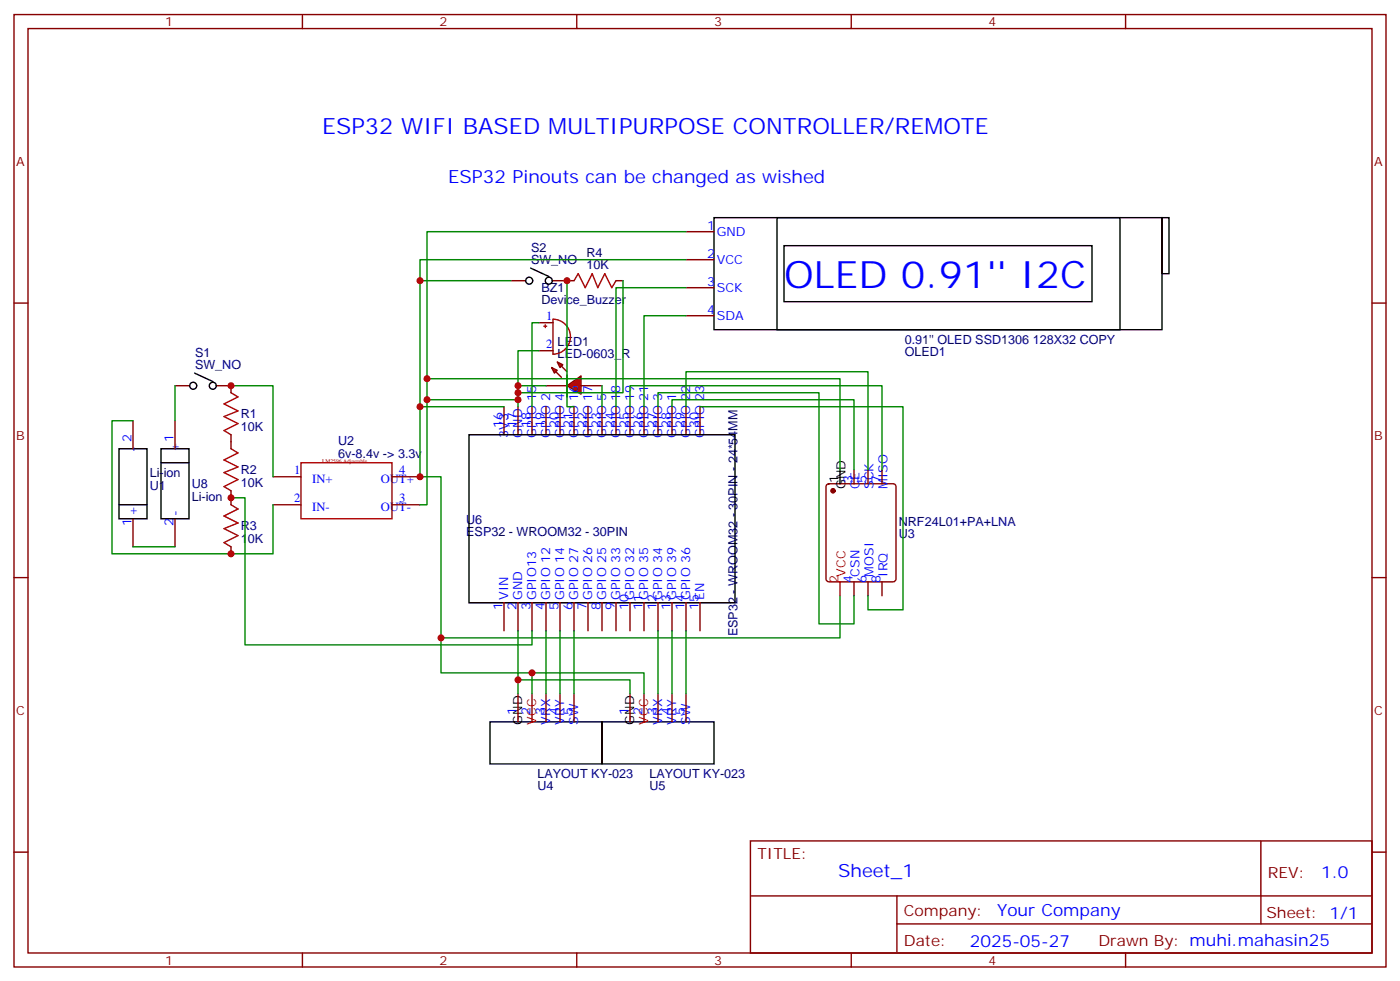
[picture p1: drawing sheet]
<svg xmlns="http://www.w3.org/2000/svg" width="353mm" height="247mm" viewBox="0 0 353 247" stroke-linecap="round" stroke-linejoin="round" font-family="sans-serif">
<g fill="none" stroke="#870000" stroke-width=".35">
<path d="M3.5 3.7h345.7v239.9h-345.7zM7.1 7.2h338.6v232.8h-338.6zM76.2 3.7v3.5M145.3 3.7v3.5M214.5 3.7v3.5M283.6 3.7v3.5M3.5 76.3h3.6M345.7 76.3h3.5M58.2 97.2v1.7M44.1 106v7M58.2 109.5v3.5M215.2 118.3v3.5"/>
<path d="M218.7 118.3v3.5M222.2 118.3v3.5M44.1 130.7v7M58.2 123.6v1.8M68.8 120.1h7M68.8 127.1h7M98.8 120.1h7M98.8 127.1h7M208.4 122.1l.4-.3h16.3a.71 .71 0 0 1 .7 .8l-.1 23.5-.6 .4h-16.3l-.5-.2-.2-.5v-23.2zM3.5 145.5h3.6M215.2 146.5v3.6M218.7 146.5v3.6"/>
<path d="M222.2 146.5v3.6M345.7 145.5h3.5M130.5 174.8v7M134.1 174.8v7M137.6 174.8v7M141.1 174.8v7M144.6 174.8v7M158.7 174.8v7M162.3 174.8v7M165.8 174.8v7M169.3 174.8v7M172.9 174.8v7"/>
<path d="M3.5 214.6h3.6M189.1 211.8h156.6v28.2h-156.6zM317.7 211.8v20.9M345.7 214.6h3.5M189.1 225.7h156.5M226 232.7h119.6M226 225.7v14.1M76.2 240v3.6M145.3 240v3.6M214.5 240v3.6M283.6 240v3.6"/>
</g>
<path d="M40.6 113h7v17.7h-7zM40.6 116.6h7M211.7 118.3v3.5M123.5 181.8h28.2v10.6h-28.2zM151.7 181.8h28.2v10.6h-28.2z" fill="none" stroke="#000" stroke-width=".35"/>
<path d="M58.2 98.9l1.8 1.1-3.6 1.7 3.6 1.8-3.6 1.4 3.6 1.8-3.6 1.7 1.8 1.1M58.2 113l1.8 1.1-3.6 1.8 3.6 1.7-3.6 1.4 3.6 1.8-3.6 1.8 1.8 1M75.8 116.6h23v14.1h-23z" fill="none" stroke="#a10000" stroke-width=".35"/>
<circle cx="209.9" cy="123.6" r=".53" fill="#870000" stroke="#870000" stroke-width=".35"/>
<path d="M211.7 146.5v3.6" fill="none" stroke="#f00" stroke-width=".35"/>
<g fill="#f00" stroke="#870000" stroke-width=".35">
<path d="M142.9 97.2l3.5-2.5v4.6z"/>
<path d="M142.9 94.3v5.7z"/>
</g>
<g fill="#870000" stroke="#870000" stroke-width=".35">
<path d="M141.5 92.2l1.4 1.4z"/>
<path d="M140.1 93.6l1.4 1.4z"/>
</g>
<g fill="#f00" stroke="#870000" stroke-width=".35">
<path d="M140.4 91.2l1.4 .7-.7 .7z"/>
<path d="M139 92.6l1.4 .7-.7 .7z"/>
</g>
<g fill="none" stroke="#870000" stroke-width=".35">
<path d="M172.9 58.3h7M128.8 70.7h3.5M139.3 70.7h5.3M155.2 70.7h1.8M172.9 65.4h7M172.9 72.5h7M172.9 79.5h7M44.1 97.2h3.5M54.7 97.2h3.5M135.8 81.3h3.5M135.8 88.3h3.5M137.6 97.2h5.3"/>
<path d="M146.4 97.2h5.3M33.5 106v7M127 102.4v7.1M130.5 102.4v7.1M134.1 102.4v7.1M137.6 102.4v7.1M141.1 102.4v7.1M144.6 102.4v7.1M148.2 102.4v7.1M151.7 102.4v7.1M155.2 102.4v7.1M158.7 102.4v7.1"/>
<path d="M162.3 102.4v7.1M165.8 102.4v7.1M169.3 102.4v7.1M172.9 102.4v7.1M176.4 102.4v7.1M33.5 130.7v7M58.2 125.4v1.7M58.2 137.7v1.8M127 151.8v7.1M130.5 151.8v7.1M134.1 151.8v7.1M137.6 151.8v7.1"/>
<path d="M141.1 151.8v7.1M144.6 151.8v7.1M148.2 151.8v7.1M151.7 151.8v7.1M155.2 151.8v7.1M158.7 151.8v7.1M162.3 151.8v7.1M165.8 151.8v7.1M169.3 151.8v7.1M172.9 151.8v7.1M176.4 151.8v7.1"/>
</g>
<g fill="none" stroke="#000" stroke-width=".35">
<path d="M179.9 54.8h112.9v28.2h-112.9zM195.8 54.8h86.4v28.2h-86.4zM292.8 54.8h1.8v14.1h-1.8zM133.7 67.5l4.6 2.1M197.6 61.9h77.6v14.1h-77.6zM49 94l4.6 2.1M30 113h7v17.7h-7zM118.2 109.5h67v42.3h-67zM30 127.1h7"/>
<circle cx="133.4" cy="70.7" r=".88"/>
<circle cx="138.3" cy="70.7" r=".88"/>
<circle cx="48.7" cy="97.2" r=".88"/>
<circle cx="53.6" cy="97.2" r=".88"/>
</g>
<g fill="none" stroke="#008700" stroke-width=".35">
<path d="M172.9 58.3h-65.3v42.4M128.8 70.7h-23v31.7M142.9 70.7v31.7h1.7M157 70.7v28.2h-26.5M172.9 65.4h-67.1v5.3M172.9 72.5h-17.7v29.9M172.9 79.5h-10.6v22.9M44.1 97.2v8.8M58.2 97.2h10.6v22.9M107.6 95.4h104.1v22.9M130.5 97.2h7.1M135.8 88.3h-5.3v12.4"/>
<path d="M135.8 81.3h-1.7v21.1M151.7 97.2v5.2M33.5 106h-5.3v33.5h40.6v-12.4M127 102.4h-21.2v17.7h5.3v49.4h23M130.5 102.4v-1.7h-22.9v26.4h-1.8M158.7 102.4v-5.2h63.5v21.1M165.8 102.4v-3.5h40.6v58.2h8.8v-7M169.3 102.4v-1.7h45.9v17.6M172.9 102.4v-8.8h45.8v24.7M176.4 102.4h51.1v51.2h-8.8v-3.5M33.5 137.7h10.6M58.2 125.4h3.5v37h72.4v-3.5"/>
<path d="M130.5 158.9v15.9M137.6 158.9v15.9M141.1 158.9v15.9M144.6 158.9v15.9M165.8 158.9v15.9M169.3 158.9v15.9M172.9 158.9v15.9M211.7 150.1v10.6h-100.6M130.5 171.2h28.2v3.6M134.1 174.8v-5.3h28.2v5.3"/>
</g>
<path d="M144.6 70.7l1.1-1.8 1.8 3.6 1.7-3.6 1.4 3.6 1.8-3.6 1.8 3.6 1-1.8M137.1 82.2h.7M137.4 81.8v.7M139.3 80.4a4.4 4.4 0 0 1 4.4 4.4 4.4 4.4 0 0 1-4.4 4.4zM58.2 127.1l1.8 1.1-3.6 1.8 3.6 1.7-3.6 1.4 3.6 1.8-3.6 1.8 1.8 1" fill="none" stroke="#a10000" stroke-width=".35"/>
<g fill="#c00">
<circle cx="58.2" cy="139.5" r=".88"/>
<circle cx="58.2" cy="97.2" r=".88"/>
<circle cx="130.5" cy="100.7" r=".88"/>
<circle cx="130.5" cy="97.2" r=".88"/>
<circle cx="105.8" cy="102.4" r=".88"/>
<circle cx="105.8" cy="70.7" r=".88"/>
<circle cx="107.6" cy="100.7" r=".88"/>
<circle cx="134.1" cy="169.5" r=".88"/>
<circle cx="105.8" cy="120.1" r=".88"/>
<circle cx="142.9" cy="70.7" r=".88"/>
<circle cx="130.5" cy="98.9" r=".88"/>
<circle cx="107.6" cy="95.4" r=".88"/>
<circle cx="111.1" cy="160.7" r=".88"/>
<circle cx="130.5" cy="171.2" r=".88"/>
<circle cx="58.2" cy="125.4" r=".88"/>
</g>
<text font-size="9.5" fill="#00f" x="197.6" y="72.5">OLED 0.91'' I2C</text>
<text font-size="5.6" fill="#00f" x="81.1" y="33.7">ESP32 WIFI BASED MULTIPURPOSE CONTROLLER/REMOTE</text>
<g font-size="4.6" fill="#00f">
<text x="112.9" y="46">ESP32 Pinouts can be changed as wished</text>
<text x="211.2" y="220.8">Sheet_1</text>
</g>
<g font-size="4.2" fill="#00f">
<text x="332.9" y="221.1">1.0</text>
<text x="251.3" y="230.6">Your Company</text>
<text x="244.3" y="238.4">2025-05-27</text>
</g>
<g font-size="3.9" fill="#800">
<text x="190.9" y="216.4">TITLE:</text>
<text x="319.5" y="221.1">REV:</text>
<text x="227.8" y="230.6">Company:</text>
<text x="319.1" y="231.2">Sheet: 1/1</text>
<text x="227.8" y="238.3">Date:</text>
<text x="276.8" y="238.4">Drawn By: muhi.mahasin25</text>
</g>
<g font-size="3.2" fill="#800">
<text x="41.6" y="6.7">1</text>
<text x="110.8" y="6.7">2</text>
<text x="179.9" y="6.7">3</text>
<text x="249.1" y="6.7">4</text>
<text x="4.1" y="41.8">A</text>
<text x="346.3" y="41.8">A</text>
<text x="4.1" y="110.9">B</text>
<text x="346.3" y="110.9">B</text>
<text x="4.1" y="180.1">C</text>
<text x="346.3" y="180.1">C</text>
<text x="41.6" y="243">1</text>
<text x="110.8" y="243">2</text>
<text x="179.9" y="243">3</text>
<text x="249.1" y="243">4</text>
</g>
<g font-size="3.2" fill="#00f">
<text x="178.2" y="58">1</text>
<text x="180.6" y="59.4">GND</text>
<text x="178.2" y="65.1">2</text>
<text x="180.6" y="66.5">VCC</text>
<text x="178.2" y="72.1">3</text>
<text x="180.6" y="73.5">SCK</text>
<text x="137.6" y="80.6">1</text>
<text x="178.2" y="79.2">4</text>
<text x="180.6" y="80.6">SDA</text>
<text x="137.6" y="87.6">2</text>
<text x="126.6" y="107.7" transform="rotate(-90 126.6 107.7)">16</text>
<text x="130.2" y="107.7" transform="rotate(-90 130.2 107.7)">17</text>
<text x="133.7" y="107.7" transform="rotate(-90 133.7 107.7)">18</text>
<text x="137.2" y="107.7" transform="rotate(-90 137.2 107.7)">19</text>
<text x="140.8" y="107.7" transform="rotate(-90 140.8 107.7)">20</text>
<text x="144.3" y="107.7" transform="rotate(-90 144.3 107.7)">21</text>
<text x="147.8" y="107.7" transform="rotate(-90 147.8 107.7)">22</text>
<text x="151.3" y="107.7" transform="rotate(-90 151.3 107.7)">23</text>
<text x="154.9" y="107.7" transform="rotate(-90 154.9 107.7)">24</text>
<text x="158.4" y="107.7" transform="rotate(-90 158.4 107.7)">25</text>
<text x="161.9" y="107.7" transform="rotate(-90 161.9 107.7)">26</text>
<text x="165.5" y="107.7" transform="rotate(-90 165.5 107.7)">27</text>
<text x="169" y="107.7" transform="rotate(-90 169 107.7)">28</text>
<text x="172.5" y="107.7" transform="rotate(-90 172.5 107.7)">29</text>
<text x="176" y="107.7" transform="rotate(-90 176 107.7)">30</text>
<text x="33.2" y="111.3" transform="rotate(-90 33.2 111.3)">2</text>
<text x="34.6" y="113.7" transform="rotate(-90 34.6 113.7)">-</text>
<text x="43.7" y="111.3" transform="rotate(-90 43.7 111.3)">1</text>
<text x="45.2" y="113.7" transform="rotate(-90 45.2 113.7)">+</text>
<text x="128.1" y="110.2" transform="rotate(-90 128.1 110.2)">3V3</text>
<text x="131.6" y="110.2" transform="rotate(-90 131.6 110.2)">GND</text>
<text x="135.1" y="110.2" transform="rotate(-90 135.1 110.2)">GPIO 15</text>
<text x="138.6" y="110.2" transform="rotate(-90 138.6 110.2)">GPIO 2</text>
<text x="142.2" y="110.2" transform="rotate(-90 142.2 110.2)">GPIO 4</text>
<text x="145.7" y="110.2" transform="rotate(-90 145.7 110.2)">GPIO 16</text>
<text x="149.2" y="110.2" transform="rotate(-90 149.2 110.2)">GPIO 17</text>
<text x="152.8" y="110.2" transform="rotate(-90 152.8 110.2)">GPIO 5</text>
<text x="156.3" y="110.2" transform="rotate(-90 156.3 110.2)">GPIO 18</text>
<text x="159.8" y="110.2" transform="rotate(-90 159.8 110.2)">GPIO 19</text>
<text x="163.3" y="110.2" transform="rotate(-90 163.3 110.2)">GPIO 21</text>
<text x="166.9" y="110.2" transform="rotate(-90 166.9 110.2)">GPIO 3</text>
<text x="170.4" y="110.2" transform="rotate(-90 170.4 110.2)">GPIO 1</text>
<text x="173.9" y="110.2" transform="rotate(-90 173.9 110.2)">GPIO 22</text>
<text x="177.4" y="110.2" transform="rotate(-90 177.4 110.2)">GPIO 23</text>
<text x="74.1" y="119.4">1</text>
<text x="100.5" y="119.4">4</text>
<text x="78.7" y="121.7">IN+</text>
<text x="96" y="121.7">OUT+</text>
<text x="214.8" y="121.7" transform="rotate(-90 214.8 121.7)">3</text>
<text x="216.6" y="123.2" transform="rotate(-90 216.6 123.2)">CE</text>
<text x="218.4" y="121.7" transform="rotate(-90 218.4 121.7)">5</text>
<text x="220.1" y="123.2" transform="rotate(-90 220.1 123.2)">SCK</text>
<text x="221.9" y="121.7" transform="rotate(-90 221.9 121.7)">7</text>
<text x="223.7" y="123.2" transform="rotate(-90 223.7 123.2)">MISO</text>
<text x="34.6" y="130" transform="rotate(-90 34.6 130)">+</text>
<text x="45.2" y="130" transform="rotate(-90 45.2 130)">-</text>
<text x="74.1" y="126.4">2</text>
<text x="78.7" y="128.7">IN-</text>
<text x="96" y="128.7">OUT-</text>
<text x="100.5" y="126.4">3</text>
<text x="33.2" y="132.4" transform="rotate(-90 33.2 132.4)">1</text>
<text x="43.7" y="132.4" transform="rotate(-90 43.7 132.4)">2</text>
<text x="214.8" y="146.7" transform="rotate(-90 214.8 146.7)">4</text>
<text x="216.6" y="145.2" transform="rotate(-90 216.6 145.2)">CSN</text>
<text x="218.4" y="146.7" transform="rotate(-90 218.4 146.7)">6</text>
<text x="220.1" y="145.2" transform="rotate(-90 220.1 145.2)">MOSI</text>
<text x="221.9" y="146.7" transform="rotate(-90 221.9 146.7)">8</text>
<text x="223.7" y="145.2" transform="rotate(-90 223.7 145.2)">IRQ</text>
<text x="126.6" y="153.6" transform="rotate(-90 126.6 153.6)">1</text>
<text x="128.1" y="151.1" transform="rotate(-90 128.1 151.1)">VIN</text>
<text x="130.2" y="153.6" transform="rotate(-90 130.2 153.6)">2</text>
<text x="131.6" y="151.1" transform="rotate(-90 131.6 151.1)">GND</text>
<text x="133.7" y="153.6" transform="rotate(-90 133.7 153.6)">3</text>
<text x="135.1" y="151.1" transform="rotate(-90 135.1 151.1)">GPIO13</text>
<text x="137.2" y="153.6" transform="rotate(-90 137.2 153.6)">4</text>
<text x="138.6" y="151.1" transform="rotate(-90 138.6 151.1)">GPIO 12</text>
<text x="140.8" y="153.6" transform="rotate(-90 140.8 153.6)">5</text>
<text x="142.2" y="151.1" transform="rotate(-90 142.2 151.1)">GPIO 14</text>
<text x="144.3" y="153.6" transform="rotate(-90 144.3 153.6)">6</text>
<text x="145.7" y="151.1" transform="rotate(-90 145.7 151.1)">GPIO 27</text>
<text x="147.8" y="153.6" transform="rotate(-90 147.8 153.6)">7</text>
<text x="149.2" y="151.1" transform="rotate(-90 149.2 151.1)">GPIO 26</text>
<text x="151.3" y="153.6" transform="rotate(-90 151.3 153.6)">8</text>
<text x="152.8" y="151.1" transform="rotate(-90 152.8 151.1)">GPIO 25</text>
<text x="154.9" y="153.6" transform="rotate(-90 154.9 153.6)">9</text>
<text x="156.3" y="151.1" transform="rotate(-90 156.3 151.1)">GPIO 33</text>
<text x="158.4" y="153.6" transform="rotate(-90 158.4 153.6)">10</text>
<text x="159.8" y="151.1" transform="rotate(-90 159.8 151.1)">GPIO 32</text>
<text x="161.9" y="153.6" transform="rotate(-90 161.9 153.6)">11</text>
<text x="163.3" y="151.1" transform="rotate(-90 163.3 151.1)">GPIO 35</text>
<text x="165.5" y="153.6" transform="rotate(-90 165.5 153.6)">12</text>
<text x="166.9" y="151.1" transform="rotate(-90 166.9 151.1)">GPIO 34</text>
<text x="169" y="153.6" transform="rotate(-90 169 153.6)">13</text>
<text x="170.4" y="151.1" transform="rotate(-90 170.4 151.1)">GPIO 39</text>
<text x="172.5" y="153.6" transform="rotate(-90 172.5 153.6)">14</text>
<text x="173.9" y="151.1" transform="rotate(-90 173.9 151.1)">GPIO 36</text>
<text x="176" y="153.6" transform="rotate(-90 176 153.6)">15</text>
<text x="177.4" y="151.1" transform="rotate(-90 177.4 151.1)">EN</text>
<text x="130.2" y="180.1" transform="rotate(-90 130.2 180.1)">1</text>
<text x="133.7" y="180.1" transform="rotate(-90 133.7 180.1)">2</text>
<text x="137.2" y="180.1" transform="rotate(-90 137.2 180.1)">3</text>
<text x="138.6" y="182.5" transform="rotate(-90 138.6 182.5)">VRX</text>
<text x="140.8" y="180.1" transform="rotate(-90 140.8 180.1)">4</text>
<text x="142.2" y="182.5" transform="rotate(-90 142.2 182.5)">VRY</text>
<text x="144.3" y="180.1" transform="rotate(-90 144.3 180.1)">5</text>
<text x="145.7" y="182.5" transform="rotate(-90 145.7 182.5)">SW</text>
<text x="158.4" y="180.1" transform="rotate(-90 158.4 180.1)">1</text>
<text x="161.9" y="180.1" transform="rotate(-90 161.9 180.1)">2</text>
<text x="165.5" y="180.1" transform="rotate(-90 165.5 180.1)">3</text>
<text x="166.9" y="182.5" transform="rotate(-90 166.9 182.5)">VRX</text>
<text x="169" y="180.1" transform="rotate(-90 169 180.1)">4</text>
<text x="170.4" y="182.5" transform="rotate(-90 170.4 182.5)">VRY</text>
<text x="172.5" y="180.1" transform="rotate(-90 172.5 180.1)">5</text>
<text x="173.9" y="182.5" transform="rotate(-90 173.9 182.5)">SW</text>
</g>
<g font-size="3.2" fill="#000080">
<text x="133.8" y="63.4">S2</text>
<text x="147.8" y="64.8">R4</text>
<text x="133.8" y="66.5">SW_NO</text>
<text x="147.8" y="67.9">10K</text>
<text x="136.4" y="76.7">Device_Buzzer</text>
<text x="136.4" y="73.7">BZ1</text>
<text x="49.1" y="89.9">S1</text>
<text x="140.5" y="87.1">LED1</text>
<text x="228" y="86.6">0.91'' OLED SSD1306 128X32 COPY</text>
<text x="228" y="89.7">OLED1</text>
<text x="49.1" y="92.9">SW_NO</text>
<text x="140.5" y="90.1">LED-0603_R</text>
<text x="60.7" y="105.3">R1</text>
<text x="60.7" y="108.5">10K</text>
<text x="85.2" y="112.2">U2</text>
<text x="60.7" y="119.5">R2</text>
<text x="85.2" y="115.5">6v-8.4v -&gt; 3.3v</text>
<text x="37.7" y="120">Li-ion</text>
<text x="37.7" y="123.3">U1</text>
<text x="48.3" y="122.9">U8</text>
<text x="60.7" y="122.6">10K</text>
<text x="48.3" y="126.1">Li-ion</text>
<text x="117.5" y="131.9">U6</text>
<text x="60.7" y="136.7">10K</text>
<text x="60.7" y="133.6">R3</text>
<text x="117.5" y="135">ESP32 - WROOM32 - 30PIN</text>
<text x="226.5" y="132.4">NRF24L01+PA+LNA</text>
<text x="226.5" y="135.4">U3</text>
<text x="185.8" y="160.3" transform="rotate(-90 185.8 160.3)">ESP32 - WROOM32 - 30PIN - 24*54MM</text>
<text x="135.4" y="195.9">LAYOUT KY-023</text>
<text x="163.6" y="195.9">LAYOUT KY-023</text>
<text x="135.4" y="199">U4</text>
<text x="163.6" y="199">U5</text>
</g>
<g font-size="3.2">
<text x="211.3" y="121.7" transform="rotate(-90 211.3 121.7)">1</text>
<text x="213.1" y="123.2" transform="rotate(-90 213.1 123.2)">GND</text>
<text x="131.6" y="182.5" transform="rotate(-90 131.6 182.5)">GND</text>
<text x="159.8" y="182.5" transform="rotate(-90 159.8 182.5)">GND</text>
</g>
<g font-size="3.2" fill="#f00">
<text x="211.3" y="146.7" transform="rotate(-90 211.3 146.7)">2</text>
<text x="213.1" y="145.2" transform="rotate(-90 213.1 145.2)">VCC</text>
<text x="135.1" y="182.5" transform="rotate(-90 135.1 182.5)">VCC</text>
<text x="163.3" y="182.5" transform="rotate(-90 163.3 182.5)">VCC</text>
</g>
<text font-size="1.4" fill="#840000" x="81.1" y="116.6">LM2596 Adjustable</text>
</svg>
